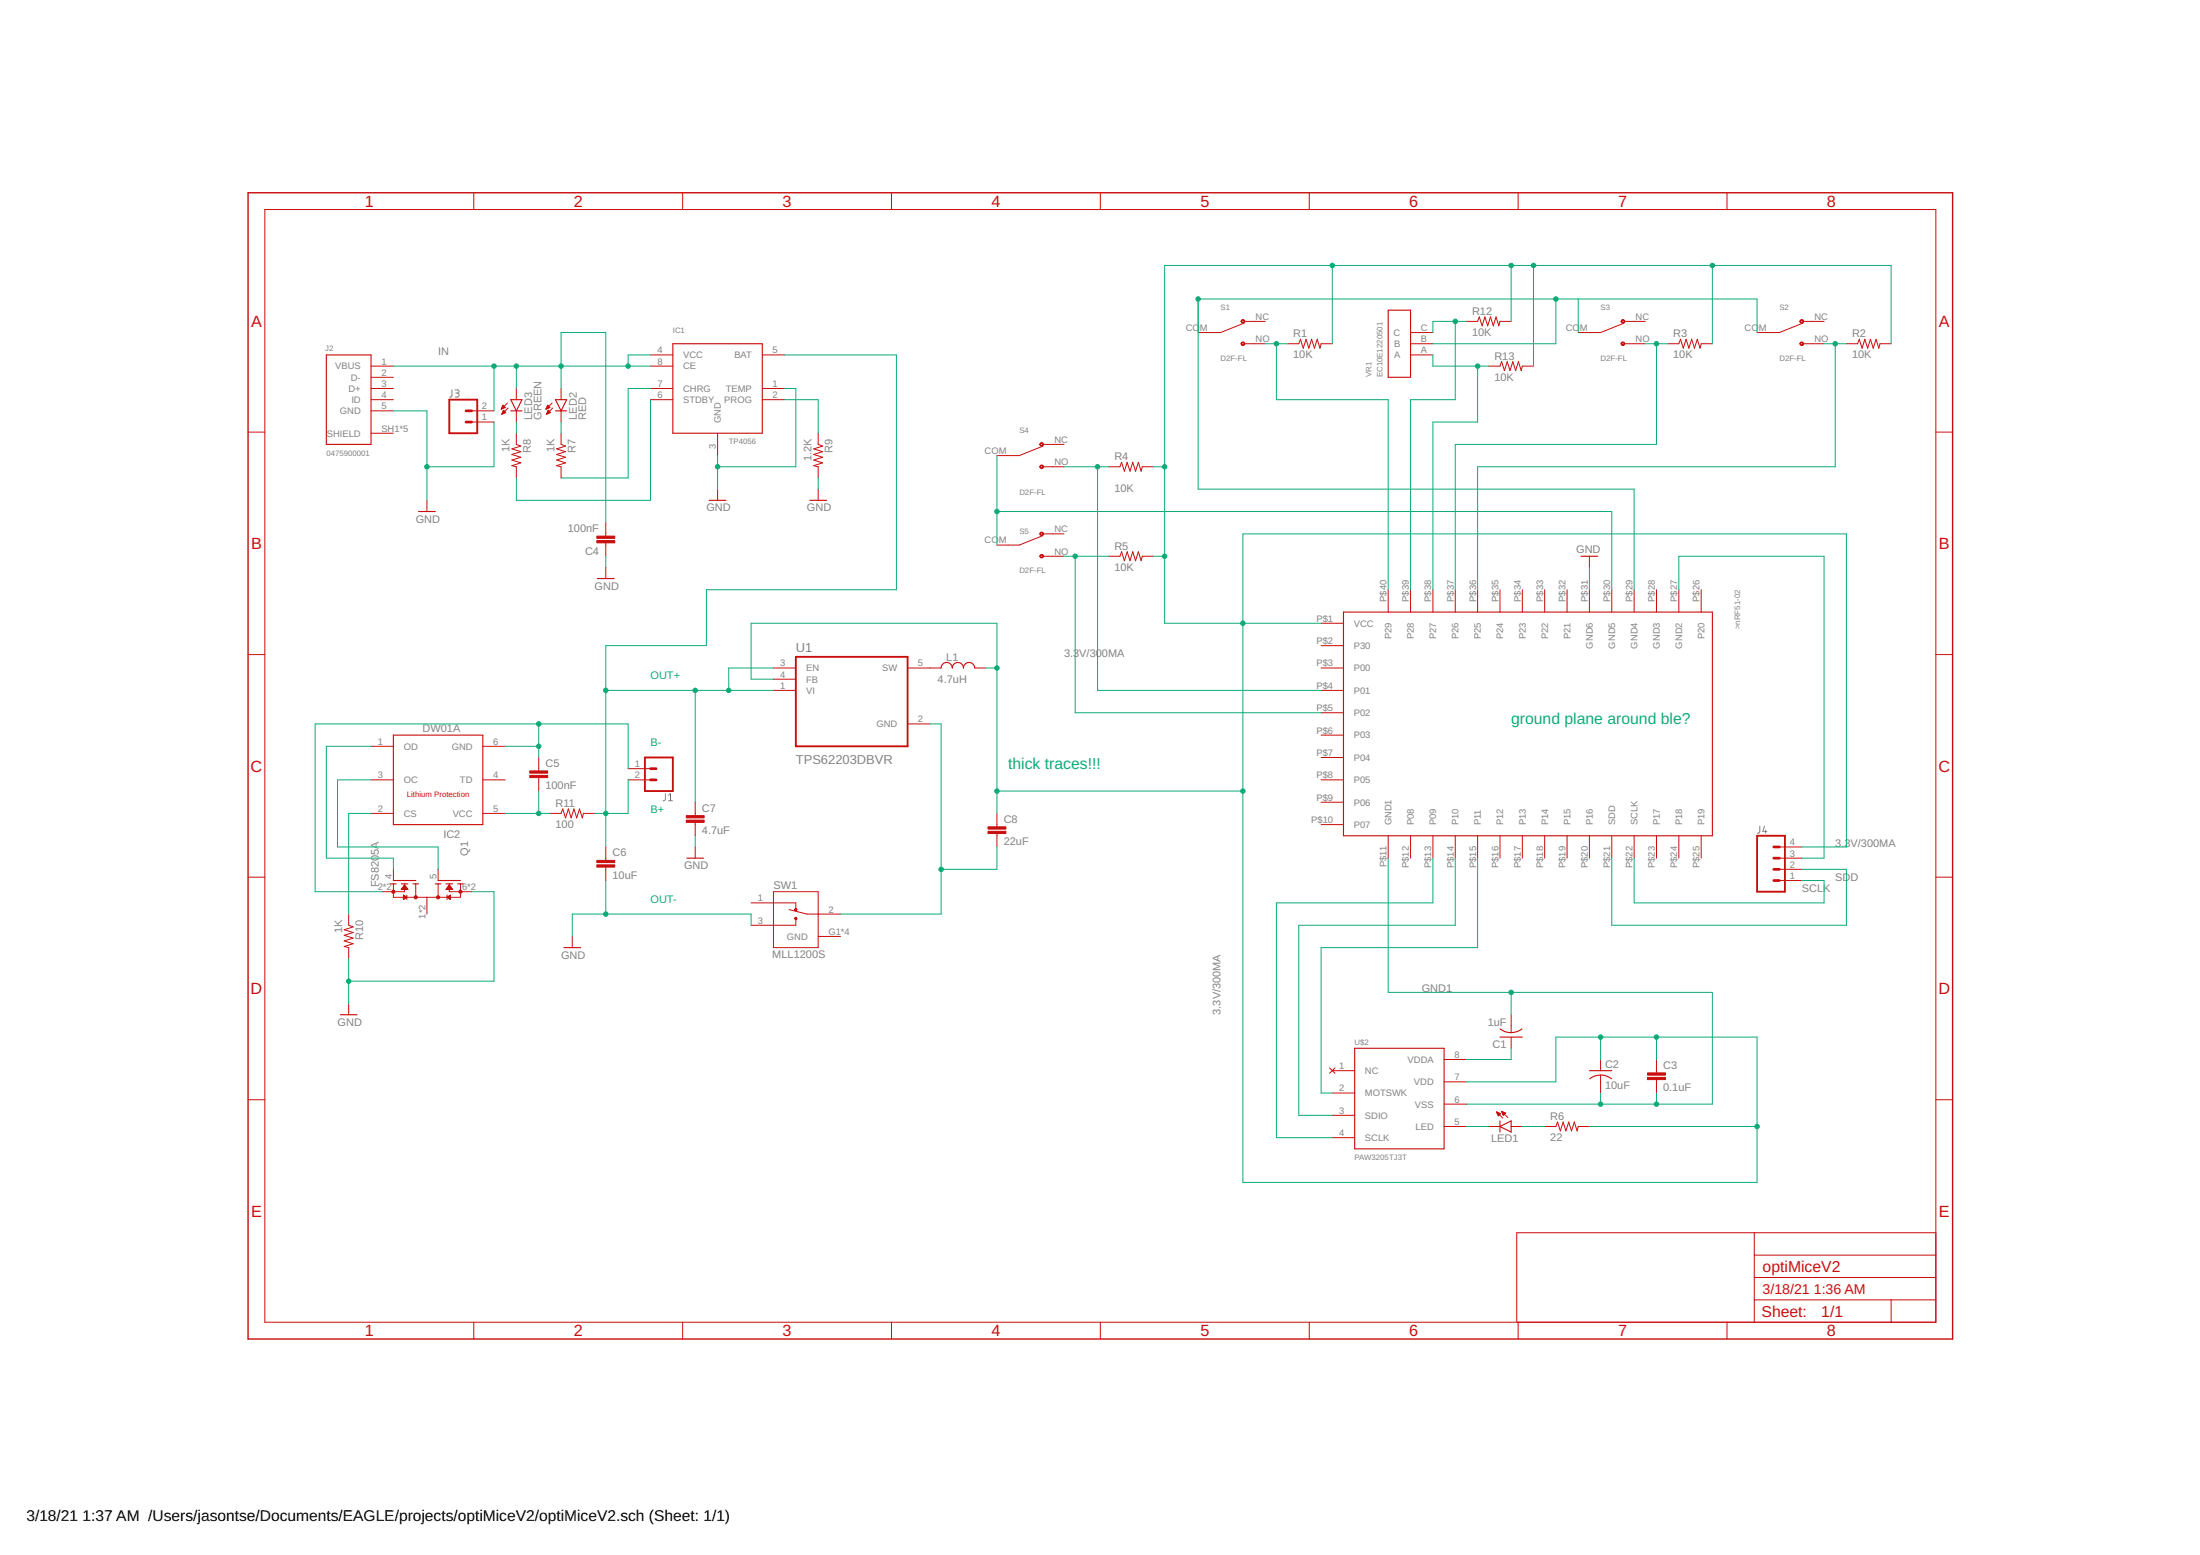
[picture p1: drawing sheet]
<svg xmlns="http://www.w3.org/2000/svg" width="500mm" height="353mm" viewBox="0 0 500 353" stroke-linecap="round" stroke-linejoin="round" font-family="sans-serif">
<path d="M102.7 88.5v1.5l-.5 .2M103.4 88.5h.5a.37 .37 0 0 1 .4 .4 .37 .37 0 0 1-.4 .4h-.3M103.9 89.3a.44 .44 0 0 1 .4 .4 .44 .44 0 0 1-.4 .5h-.5M151.2 180.2v1.4l-.5 .2M151.9 181.8h.9M151.9 180.6l.5-.4v1.6M399.9 187.6l-.1 1.4-.5 .2M400.9 187.6l-.3 1.2h.9M401.2 188.5v.7" fill="none" stroke="#808080" stroke-width=".23"/>
<g fill="none" stroke="#c90d0c" stroke-width=".23">
<path d="M60.2 47.6h379.7v252.7h-379.7zM107.7 43.8v3.8M155.1 43.8v3.8M202.6 43.8v3.8M250 43.8v3.8M297.5 43.8v3.8M345 43.8v3.8M392.4 43.8v3.8M282.7 73.4l-5.4 2.1h-5.1M282.8 78.1h4.7M282.8 73h4.7M292.6 78.1h2.5l.4-1.1 .6 2.1 .7-2.1 .6 2.1 .6-2.1 .7 2.1 .6-2.1 .6 2.1 .3-1h2.5"/>
<path d="M320.5 78.1h5.1M320.5 75.5h5.1M333.2 73h2.5l.4-1 .7 2 .6-2 .6 2 .7-2 .6 2 .6-2 .7 2 .2-1h2.6M369 73.4l-5.3 2.1h-5.1M369.1 78.1h4.7M369.1 73h4.7M378.9 78.1h2.6l.3-1.1 .7 2.1 .6-2.1 .7 2.1 .6-2.1 .6 2.1 .7-2.1 .6 2.1 .2-1h2.6M409.6 73.4l-5.3 2.1h-5.1M409.8 78.1h4.7M409.8 73h4.7M419.5 78.1h2.6l.4-1.1 .6 2.1 .6-2.1 .7 2.1 .6-2.1 .6 2.1 .7-2.1 .6 2.1 .3-1h2.5M56.4 98.1h3.8"/>
<path d="M84.3 88.2h5.1M84.3 90.8h5.1M84.3 83.1h5.1M84.3 85.7h5.1M84.3 93.3h5.1M84.3 98.4h5.1M107.2 93.3h5M107.2 95.8h5M113.9 92.9h.1M114 92.8h.3M114 92.6h.6M114.1 92.5h.7"/>
<path d="M114.1 94h.2M114.1 93.9h.4M114.1 92.4h.5M114.2 92.3h.3M114.2 93.7h.6M114.2 93.6h.6M114.2 92.2h.2M114.3 93.5h.4M114.3 92l.5 .5-.9 .4zM114.3 93.4h.3M114.4 93.2h.1M114.4 93.2l.5 .5-.9 .4z"/>
<path d="M115.3 91.5l-1.4 1.4M115.4 92.7l-1.4 1.4M117.3 88.2v2.6M117.3 93.3v2.5M117.3 98.4v2.5l1 .4-2 .6 2 .7-2 .6 2 .6-2 .7 2 .6-2 .6 1 .3v2.5M124.1 92.9h.1M124.1 92.8h.3M124.2 92.6h.5M124.2 92.5h.7M124.2 94h.2M124.3 93.9h.4M124.3 92.4h.5"/>
<path d="M124.3 92.3h.4M124.3 93.7h.7M124.4 92.2h.2M124.4 93.6h.6M124.4 92l.5 .5-.8 .4zM124.4 93.5h.5M124.5 93.4h.3M124.5 93.2h.1M124.6 93.2l.5 .5-.9 .4zM125.5 91.5l-1.4 1.4M125.6 92.7l-1.4 1.4M127.5 88.2v2.6"/>
<path d="M127.5 93.3v2.5M127.5 98.4v2.5l1 .4-2 .6 2 .7-2 .6 2 .6-2 .7 2 .6-2 .6 1 .3v2.5M147.8 88.2h5.1M147.8 90.8h5.1M147.8 80.6h5.1M147.8 83.1h5.1M163 98.4v5.1M173.2 88.2h5.1M173.2 90.8h5.1M173.2 80.6h5.1M185.9 98.4v2.5l1 .4-2 .6 2 .7-2 .6 2 .6-2 .7 2 .6-2 .6 1 .3v2.5M320.5 80.6h5.1"/>
<path d="M338.3 83.1h2.5l.4-1 .6 2.1 .7-2.1 .6 2.1 .6-2.1 .7 2.1 .6-2.1 .7 2.1 .2-1.1h2.5M439.9 98.1h3.8M97 113.6v2.6M137.6 118.7v3.1M163 111.1v2.5M185.9 111.1v2.5M236.9 101.3l-5.3 2.2h-5.1M237.1 106h4.7M237.1 100.9h4.7M251.9 106h2.6l.3-1 .7 2 .6-2 .7 2 .6-2 .6 2 .7-2 .6 2 .2-1h2.6M137.6 123.3v3M137.6 128.9v2.5"/>
<path d="M236.9 121.6l-5.3 2.2h-5.1M237.1 126.3h4.7M237.1 121.2h4.7M251.9 126.3h2.6l.3-1 .7 2 .6-2 .7 2 .6-2 .6 2 .7-2 .6 2 .2-1h2.6M315.4 133.9v5.1M320.5 133.9v5.1M325.6 133.9v5.1M330.7 133.9v5.1M335.7 133.9v5.1M340.8 133.9v5.1M345.9 133.9v5.1M351 133.9v5.1"/>
<path d="M356.1 133.9v5.1M361.1 126.3v2.6M361.1 133.9v5.1M366.2 133.9v5.1M371.3 133.9v5.1M376.4 133.9v5.1M381.5 133.9v5.1M386.5 133.9v5.1M56.4 148.7h3.8M175.7 151.7h5.1M175.7 156.8h5.1M175.7 154.2h5.1"/>
<path d="M206.2 151.7h7.6M221.5 151.7h2.5M300.2 141.5h5.1M300.2 146.6h5.1M300.2 151.7h5.1M300.2 156.8h5.1M439.9 148.7h3.8M84.3 177.1h5.1M84.3 169.5h5.1M109.7 177.1h5.1M109.7 169.5h5.1M122.4 172v3.1"/>
<path d="M122.4 176.6v3M142.7 177.1h5.1M142.7 174.6h5.1M206.2 164.4h5.1M300.2 161.9h5.1M300.2 166.9h5.1M300.2 172h5.1M300.2 177.1h5.1M56.4 199.2h3.8M84.3 184.7h5.1M89.4 197.4v2.6M99.5 197.4v2.6"/>
<path d="M109.7 184.7h5.1M124.9 184.7h2.6l.4-1 .6 2 .6-2 .7 2 .6-2 .6 2 .7-2 .6 2 .3-1h2.5M137.6 192.3v3.1M137.6 196.9v3.1M158 182.2v3M158 186.8v3M158 192.3v2.6M226.5 184.7v3.1M226.5 189.3v3M300.2 182.2h5.1M300.2 187.3h5.1M315.4 189.8v5.1"/>
<path d="M320.5 189.8v5.1M325.6 189.8v5.1M330.7 189.8v5.1M335.7 189.8v5.1M340.8 189.8v5.1M345.9 189.8v5.1M351 189.8v5.1M356.1 189.8v5.1M361.1 189.8v5.1M366.2 189.8v5.1M371.3 189.8v5.1M376.4 189.8v5.1"/>
<path d="M381.5 189.8v5.1M386.5 189.8v5.1M404.3 200h5.1M404.3 197.4h5.1M404.3 194.9h5.1M404.3 192.3h5.1M439.9 199.2h3.8M79.2 207.6v2.5l1 .4-2 .6 2 .7-2 .6 2 .6-2 .7 2 .6-2 .6 1 .3v2.5M89.4 200.7v3.1h15.2v-3.1M91.2 201.9h1.4M91.3 201.8h1.3M91.4 201.7h1.1"/>
<path d="M91.5 201.6h.9M91.6 201.4h.7M91.7 203.3l.7 .5-.7 .5zM91.7 204.2h.1M91.7 204.1h.2M91.7 204h.4M91.7 203.9h.6M91.7 203.7h.7M91.7 203.6h.5M91.7 203.5h.3M91.7 203.4h.1M91.7 201.3h.5"/>
<path d="M91.8 201.2h.3M91.9 201.1h.1M91.9 200.7v1.8h-5.1M91.9 201l.8 1h-1.5zM92.4 203.3v1M94.5 200.7v3.1M97 203.8v3.8M99.5 200.7v3.1M101.4 201.9h1.4M101.5 201.8h1.2M101.6 201.7h1M101.6 203.3v1"/>
<path d="M101.6 203.8l.7-.5v1zM101.6 203.7h.7M101.6 201.6h.9M101.7 203.9h.6M101.7 201.4h.7M101.8 203.6h.5M101.8 201.3h.5M101.9 204h.4M101.9 201.2h.4M102 203.5h.3M102 201.1h.2M102.1 204.1h.2"/>
<path d="M102.1 200.7v1.8h5.1M102.1 201l.7 1h-1.5zM102.2 203.4h.1M102.3 204.2h.1M130 212.7v2.5M170.7 205h10.1v1.3M175.7 202.5h10.2v12.7h-10.2zM179.3 206.6l4.1 1h7.6M180.8 208.9v1.2h-10.1M185.9 212.7h5.1M79.2 227.9v2.5M343.4 230.4v4.1"/>
<path d="M343.4 235.5v2.6M56.4 249.7h3.8M302.1 242.5l1.2 1.2M302.7 253.3h5.1M302.7 243.1h5.1M302.7 248.2h5.1M302.7 258.4h5.1M303.3 242.5l-1.2 1.2M328.1 255.8h5.1M328.1 250.7h5.1M328.1 245.7h5.1M328.1 240.6h5.1"/>
<path d="M338.3 255.8h2.5M340.1 252.5l1.4 1.4M340.1 252.5l.9 .4-.6 .5zM340.1 252.6h.1M340.1 252.7h.4M340.2 252.8h.6M340.2 252.9h.7M340.3 253.1h.5M340.3 253.2h.4M340.4 253.3h.2M341.2 252.4l1.4 1.4M341.2 252.4l.9 .4-.5 .5z"/>
<path d="M341.2 252.5h.2M341.3 252.6h.3M341.3 252.7h.6M341.4 252.8h.7M341.4 252.9h.5M341.5 253.1h.3M341.5 253.2h.2M343.4 255.8h2.5M351 255.8h2.5l.4-1 .6 2 .7-2 .6 2 .6-2 .7 2 .6-2 .7 2 .2-1h2.5M363.7 240.6v2.5M363.7 244.2v4M376.4 240.6v3"/>
<path d="M376.4 245.2v3M439.9 249.7h3.8M398.6 280v20.3M439.9 280h-95.3v20.3M398.6 295.2h41.3M398.6 290.1h41.3M398.6 285h41.3M429.7 295.2v5.1M107.7 300.3v3.8M155.1 300.3v3.8M202.6 300.3v3.8M250 300.3v3.8"/>
<path d="M297.5 300.3v3.8M345 300.3v3.8M392.4 300.3v3.8"/>
</g>
<g fill="#c90d0c" stroke="#c90d0c" stroke-width=".23">
<path d="M282.2 72.6a.41 .41 0 0 1 .6 .2 .41 .41 0 0 1-.3 .6 .41 .41 0 0 1-.5-.4h.2a.26 .26 0 0 1 .3-.3 .26 .26 0 0 1 .1 .4 .26 .26 0 0 1-.4 0l-.2-.1z" fill-rule="evenodd"/>
<path d="M282.2 77.7a.41 .41 0 0 1 .6 .2 .41 .41 0 0 1-.3 .6 .41 .41 0 0 1-.5-.4h.2a.26 .26 0 0 1 .3-.3 .26 .26 0 0 1 .1 .4 .26 .26 0 0 1-.4 0l-.2-.1z" fill-rule="evenodd"/>
<path d="M409 72.8a.41 .41 0 0 1 .7-.1 .41 .41 0 0 1-.2 .7 .41 .41 0 0 1-.5-.4h.1a.26 .26 0 0 1 .4-.3 .26 .26 0 0 1 .1 .4 .26 .26 0 0 1-.4 0l-.2-.1z" fill-rule="evenodd"/>
<path d="M409 77.9a.41 .41 0 0 1 .7-.1 .41 .41 0 0 1-.2 .6 .41 .41 0 0 1-.5-.3h.1a.26 .26 0 0 1 .4-.3 .26 .26 0 0 1 .1 .4 .26 .26 0 0 1-.4 0l-.2-.1z" fill-rule="evenodd"/>
<path d="M368.5 72.6a.41 .41 0 0 1 .6 .2 .41 .41 0 0 1-.3 .6 .41 .41 0 0 1-.5-.4h.2a.25 .25 0 0 1 .4-.2 .25 .25 0 0 1 0 .4 .25 .25 0 0 1-.4-.1l-.2-.1z" fill-rule="evenodd"/>
<path d="M368.5 77.7a.41 .41 0 0 1 .6 .2 .41 .41 0 0 1-.3 .6 .41 .41 0 0 1-.5-.4h.2a.25 .25 0 0 1 .4-.2 .25 .25 0 0 1 0 .4 .25 .25 0 0 1-.4-.1l-.2-.1z" fill-rule="evenodd"/>
<path d="M236.3 100.7a.41 .41 0 0 1 .7-.1 .41 .41 0 0 1-.2 .7 .41 .41 0 0 1-.5-.4h.1a.26 .26 0 0 1 .3-.3 .26 .26 0 0 1 .2 .4 .26 .26 0 0 1-.4 0l-.2-.1z" fill-rule="evenodd"/>
<path d="M236.3 105.8a.41 .41 0 0 1 .7-.1 .41 .41 0 0 1-.2 .7 .41 .41 0 0 1-.5-.4h.1a.26 .26 0 0 1 .3-.3 .26 .26 0 0 1 .2 .4 .26 .26 0 0 1-.4 0l-.2-.1z" fill-rule="evenodd"/>
<path d="M236.3 121.1a.41 .41 0 0 1 .7-.1 .41 .41 0 0 1-.2 .6 .41 .41 0 0 1-.5-.4h.1a.26 .26 0 0 1 .3-.2 .26 .26 0 0 1 .2 .3 .26 .26 0 0 1-.4 0l-.2-.1z" fill-rule="evenodd"/>
<path d="M236.3 126.1a.41 .41 0 0 1 .7-.1 .41 .41 0 0 1-.2 .7 .41 .41 0 0 1-.5-.4h.1a.26 .26 0 0 1 .3-.3 .26 .26 0 0 1 .2 .4 .26 .26 0 0 1-.4 0l-.2-.1z" fill-rule="evenodd"/>
<path d="M180.6 208.4l.3-.1 .1 .4-.3 .1-.1-.2 .3-.1-.1 .2-.2-.1z" fill-rule="evenodd"/>
<path d="M180.6 206.4h.4v.3h-.4v-.1l.2-.2 .2 .2-.2 .1-.2-.1z" fill-rule="evenodd"/>
<circle cx="89.4" cy="202.5" r=".36"/>
<circle cx="94.5" cy="203.8" r=".36"/>
<circle cx="104.6" cy="202.5" r=".36"/>
<circle cx="99.5" cy="203.8" r=".36"/>
</g>
<g fill="none" stroke="#c90d0c" stroke-width=".25">
<path d="M152.9 78.1h20.3v20.3h-20.3zM315.4 70.4h5.1v15.3h-5.1zM74.1 80.6h10.2v20.3h-10.2zM116.1 93.3h2.5M116.1 90.8h2.5l-1.3 2.5zM126.2 90.8h2.6l-1.3 2.5zM126.2 93.3h2.6M95.1 116.2h3.8M161.1 113.6h3.9M184 113.6h3.8M135.7 131.4h3.9M305.3 139h83.8v50.8h-83.8z"/>
<path d="M359.2 126.3h3.9M213.8 151.7a1.27 1.27 0 0 1 1.3-1.3 1.27 1.27 0 0 1 1.3 1.3 1.27 1.27 0 0 1 1.3-1.3 1.27 1.27 0 0 1 1.2 1.3 1.27 1.27 0 0 1 1.3-1.3 1.27 1.27 0 0 1 1.3 1.3M89.4 166.9h20.3v20.4h-20.3zM89.4 200h5.1M99.5 200h5.1M156.1 194.9h3.8M88.8 200.7h1.2M91.2 200.7h1.5M93.8 200.7h1.3M98.9 200.7h1.3M101.3 200.7h1.5M104 200.7h1.3"/>
<path d="M128.1 215.2h3.8M77.3 230.4h3.8M307.8 238.1h20.3v22.8h-20.3zM340.8 235.5h5.1M340.9 233.7a4 4 0 0 0 4.9 0M340.8 255.8l2.6-1.2v2.5zM340.8 254.6v2.5M361.1 243.1h5.1M361.2 245a4 4 0 0 1 5 0"/>
</g>
<g fill="#c90d0c" stroke="#c90d0c" stroke-width=".23">
<path d="M374.4 244.7h4v.5h-4z"/>
<path d="M374.4 243.6h4v.6h-4z"/>
<path d="M135.6 121.8h4.1v.5h-4.1z"/>
<path d="M135.6 122.8h4.1v.5h-4.1z"/>
<path d="M120.4 176.1h4v.5h-4z"/>
<path d="M120.4 175.1h4v.5h-4z"/>
<path d="M135.6 196.4h4.1v.5h-4.1z"/>
<path d="M135.6 195.4h4.1v.5h-4.1z"/>
<path d="M155.9 186.2h4.1v.6h-4.1z"/>
<path d="M155.9 185.2h4.1v.5h-4.1z"/>
<path d="M224.5 188.8h4.1v.5h-4.1z"/>
<path d="M224.5 187.8h4.1v.5h-4.1z"/>
</g>
<path d="M102.1 90.8h6.3v7.6h-6.3zM180.8 149.2h25.4v20.3h-25.4zM146.5 172h6.4v7.6h-6.4zM399.2 189.8h6.4v12.7h-6.4z" fill="none" stroke="#c90d0c" stroke-width=".42"/>
<path d="M105.9 93.3h1.3M105.9 95.8h1.3M147.8 177.1h1.3M147.8 174.6h1.3M403 194.9h1.3M403 197.4h1.3M403 200h1.3M403 192.3h1.3" fill="none" stroke="#c90d0c" stroke-width=".61"/>
<path d="M56.4 43.8h387.3v260.3h-387.3z" fill="none" stroke="#c90d0c" stroke-width=".32"/>
<g fill="none" stroke="#0dab76" stroke-width=".23">
<path d="M287.5 78.1h5.1M290 78.1v12.7h25.4v43.1M302.7 60.3v17.8M330.7 73v17.8h-10.2v43.1M333.2 73h-7.6v2.5M343.4 60.3v12.7M348.4 60.3v22.8M353.5 67.9v10.2h-27.9M358.6 67.9v7.6M373.8 78.1h5.1M376.4 78.1v22.8h-45.7v33M389.1 60.3v17.8"/>
<path d="M399.2 75.5v-7.6h-127v43.2h99.1v22.8M414.5 78.1h5M417 78.1v27.9h-81.3v27.9M429.7 78.1v-17.8h-165.1v81.2h35.6M89.4 83.1h58.4M89.4 93.3h7.6v20.3M112.2 95.8v10.2h-15.2M112.2 83.1v10.2M117.3 83.1v5.1M117.3 95.8v2.6M127.5 88.2v-12.7h10.1v43.2M127.5 95.8v2.6"/>
<path d="M147.8 88.2h-5.1v20.3h-15.2M147.8 80.6h-5.1v2.5M147.8 90.8v22.8h-30.5v-5.1M178.3 90.8h7.6v7.6M178.3 88.2h2.5v17.8h-17.8M178.3 80.6h25.4v53.3h-43.2v12.7h-22.9v45.7M325.6 80.6v2.5h12.7M335.7 83.1v12.7h-10.1v38.1M163 103.5v7.6M185.9 108.5v2.6M226.5 103.5v20.3M226.5 116.2h139.7v17.7"/>
<path d="M241.8 106h10.1M249.4 106v50.8h50.8M262.1 106h2.5M137.6 126.3v2.6M241.8 126.3h10.1M244.3 126.3v35.6h55.9M262.1 126.3h2.5M361.1 128.9v5M381.5 133.9v-7.6h33v68.6h-5.1M137.6 156.8h38.1M158 156.8v25.4M175.7 154.2h-5v-12.7h55.8v43.2"/>
<path d="M175.7 151.7h-10.1v5.1M224 151.7h2.5M84.3 169.5h-10.2v25.4h15.3v2.5M84.3 177.1h-7.6v15.2h22.8v5.1M114.8 169.5h7.6M122.4 164.4v7.6M122.4 179.6v5.1M142.7 174.6v-10.2h-71.1v38.1h15.2M142.7 177.1v7.6h-7.6M211.3 164.4h2.5v43.2h-22.8M226.5 179.6h55.9M84.3 184.7h-5.1v22.9"/>
<path d="M114.8 184.7h10.1M137.6 200v7.6M158 189.8v2.5M226.5 192.3v5.1h-12.7M315.4 194.9v30.5h73.7v25.3h-55.9M325.6 194.9v10.1h-35.6v53.4h12.7M330.7 194.9v15.2h-35.6v43.2h7.6M335.7 194.9v20.3h-35.5v33h2.5M366.2 194.9v15.2h53.3v-12.7h-10.1M371.3 194.9v10.1h43.2v-5h-5.1M409.4 192.3h10.1v-71.1h-137.1v147.3h116.8v-33h-45.7v10.2h-20.3M79.2 217.7v10.2"/>
<path d="M107.2 202.5h5v20.3h-33M170.7 210.1v-2.5h-40.7v5.1M343.4 238.1v2.5h-10.2M343.4 225.4v5M363.7 235.5v5.1M376.4 235.5v5.1M333.2 255.8h5.1M345.9 255.8h5.1M361.1 255.8h38.1M363.7 248.2v2.5M376.4 248.2v2.5"/>
</g>
<g fill="#0dab76" stroke="#0dab76" stroke-width=".23">
<circle cx="272.2" cy="67.9" r=".51"/>
<circle cx="353.5" cy="67.9" r=".51"/>
<circle cx="226.5" cy="116.2" r=".51"/>
<circle cx="290" cy="78.1" r=".51"/>
<circle cx="376.4" cy="78.1" r=".51"/>
<circle cx="417" cy="78.1" r=".51"/>
<circle cx="244.3" cy="126.3" r=".51"/>
<circle cx="249.4" cy="106" r=".51"/>
<circle cx="376.4" cy="250.7" r=".51"/>
<circle cx="363.7" cy="250.7" r=".51"/>
<circle cx="343.4" cy="225.4" r=".51"/>
<circle cx="127.5" cy="83.1" r=".51"/>
<circle cx="117.3" cy="83.1" r=".51"/>
<circle cx="112.2" cy="83.1" r=".51"/>
<circle cx="142.7" cy="83.1" r=".51"/>
<circle cx="163" cy="106" r=".51"/>
<circle cx="137.6" cy="207.6" r=".51"/>
<circle cx="79.2" cy="222.8" r=".51"/>
<circle cx="97" cy="106" r=".51"/>
<circle cx="122.4" cy="184.7" r=".51"/>
<circle cx="122.4" cy="169.5" r=".51"/>
<circle cx="122.4" cy="164.4" r=".51"/>
<circle cx="137.6" cy="184.7" r=".51"/>
<circle cx="137.6" cy="156.8" r=".51"/>
<circle cx="165.6" cy="156.8" r=".51"/>
<circle cx="158" cy="156.8" r=".51"/>
<circle cx="226.5" cy="179.6" r=".51"/>
<circle cx="226.5" cy="151.7" r=".51"/>
<circle cx="282.4" cy="141.5" r=".51"/>
<circle cx="264.6" cy="126.3" r=".51"/>
<circle cx="264.6" cy="106" r=".51"/>
<circle cx="302.7" cy="60.3" r=".51"/>
<circle cx="389.1" cy="60.3" r=".51"/>
<circle cx="363.7" cy="235.5" r=".51"/>
<circle cx="376.4" cy="235.5" r=".51"/>
<circle cx="399.2" cy="255.8" r=".51"/>
<circle cx="282.4" cy="179.6" r=".51"/>
<circle cx="343.4" cy="60.3" r=".51"/>
<circle cx="348.4" cy="60.3" r=".51"/>
<circle cx="213.8" cy="197.4" r=".51"/>
<circle cx="335.7" cy="83.1" r=".51"/>
<circle cx="330.7" cy="73" r=".51"/>
</g>
<g font-size="3.7" fill="#c90d0c">
<text x="82.9" y="47">1</text>
<text x="130.4" y="47">2</text>
<text x="177.8" y="47">3</text>
<text x="225.3" y="47">4</text>
<text x="272.7" y="47">5</text>
<text x="320.2" y="47">6</text>
<text x="367.7" y="47">7</text>
<text x="415.1" y="47">8</text>
<text x="57.1" y="74.1">A</text>
<text x="440.5" y="74.1">A</text>
<text x="57.1" y="124.7">B</text>
<text x="440.5" y="124.7">B</text>
<text x="56.9" y="175.2">C</text>
<text x="440.4" y="175.2">C</text>
<text x="56.9" y="225.8">D</text>
<text x="440.4" y="225.8">D</text>
<text x="57.1" y="276.3">E</text>
<text x="440.5" y="276.3">E</text>
<text x="82.9" y="303.5">1</text>
<text x="130.4" y="303.5">2</text>
<text x="177.8" y="303.5">3</text>
<text x="225.3" y="303.5">4</text>
<text x="272.7" y="303.5">5</text>
<text x="320.2" y="303.5">6</text>
<text x="367.7" y="303.5">7</text>
<text x="415.1" y="303.5">8</text>
</g>
<g font-size="3.6" fill="#0dab76">
<text x="343.4" y="164.4">ground plane around ble?</text>
<text x="229.1" y="174.6">thick traces!!!</text>
</g>
<g font-size="3.6" fill="#c90d0c">
<text x="400.5" y="288.8">optiMiceV2</text>
<text x="400.3" y="299.1">Sheet:</text>
<text x="413.8" y="299">1/1</text>
</g>
<g font-size="3.5">
<text x="6" y="345.4">3/18/21</text>
<text x="18.8" y="345.4">1:37 AM /Users/jasontse/Documents/EAGLE/projects/optiMiceV2/optiMiceV2.sch (Sheet: 1/1)</text>
</g>
<g font-size="3.2" fill="#c90d0c">
<text x="400.5" y="293.9">3/18/21</text>
<text x="412.1" y="293.9">1:36 AM</text>
</g>
<g font-size="2.9" fill="#808080">
<text x="180.8" y="148.2">U1</text>
<text x="180.8" y="173.5">TPS62203DBVR</text>
</g>
<g font-size="2.5" fill="#808080">
<text x="334.5" y="71.5">R12</text>
<text x="293.8" y="76.6">R1</text>
<text x="334.5" y="76.3">10K</text>
<text x="380.2" y="76.6">R3</text>
<text x="420.8" y="76.6">R2</text>
<text x="99.6" y="80.6">IN</text>
<text x="293.8" y="81.4">10K</text>
<text x="339.6" y="81.6">R13</text>
<text x="380.2" y="81.4">10K</text>
<text x="420.8" y="81.4">10K</text>
<text x="339.6" y="86.4">10K</text>
<text x="120.9" y="95.3" transform="rotate(-90 120.9 95.3)">LED3</text>
<text x="123" y="95.3" transform="rotate(-90 123 95.3)">GREEN</text>
<text x="131" y="95.3" transform="rotate(-90 131 95.3)">LED2</text>
<text x="133.2" y="95.3" transform="rotate(-90 133.2 95.3)">RED</text>
<text x="115.8" y="102.7" transform="rotate(-90 115.8 102.7)">1K</text>
<text x="120.6" y="102.8" transform="rotate(-90 120.6 102.8)">R8</text>
<text x="126" y="102.7" transform="rotate(-90 126 102.7)">1K</text>
<text x="130.8" y="102.8" transform="rotate(-90 130.8 102.8)">R7</text>
<text x="184.4" y="104.8" transform="rotate(-90 184.4 104.8)">1.2K</text>
<text x="189.2" y="102.8" transform="rotate(-90 189.2 102.8)">R9</text>
<text x="253.2" y="104.5">R4</text>
<text x="253.2" y="111.8">10K</text>
<text x="94.5" y="118.7">GND</text>
<text x="160.5" y="116.2">GND</text>
<text x="183.4" y="116.2">GND</text>
<text x="129" y="120.9">100nF</text>
<text x="132.9" y="125.9">C4</text>
<text x="253.2" y="124.8">R5</text>
<text x="358.1" y="125.6">GND</text>
<text x="253.2" y="129.6">10K</text>
<text x="135.1" y="133.9">GND</text>
<text x="241.8" y="149.2">3.3V/300MA</text>
<text x="213.1" y="155.1">4.7uH</text>
<text x="215" y="150.1">L1</text>
<text x="96" y="166.2">DW01A</text>
<text x="123.9" y="179.3">100nF</text>
<text x="123.9" y="174.2">C5</text>
<text x="126.2" y="183.2">R11</text>
<text x="159.5" y="184.3">C7</text>
<text x="100.7" y="190.3">IC2</text>
<text x="126.2" y="188">100</text>
<text x="159.5" y="189.4">4.7uF</text>
<text x="228.1" y="192">22uF</text>
<text x="228.1" y="186.9">C8</text>
<text x="86.1" y="194.1" transform="rotate(-90 86.1 194.1)">5A</text>
<text x="106.4" y="194.4" transform="rotate(-90 106.4 194.4)">Q1</text>
<text x="139.2" y="194.5">C6</text>
<text x="155.4" y="197.4">GND</text>
<text x="417" y="192.3">3.3V/300MA</text>
<text x="86.1" y="201.5" transform="rotate(-90 86.1 201.5)">FS820</text>
<text x="139.2" y="199.6">10uF</text>
<text x="175.7" y="202">SW1</text>
<text x="409.4" y="202.5">SCLK</text>
<text x="417" y="200">SDD</text>
<text x="77.7" y="211.9" transform="rotate(-90 77.7 211.9)">1K</text>
<text x="82.5" y="213.4" transform="rotate(-90 82.5 213.4)">R10</text>
<text x="127.5" y="217.7">GND</text>
<text x="175.5" y="217.5">MLL1200S</text>
<text x="323" y="225.4">GND1</text>
<text x="76.7" y="233">GND</text>
<text x="277.3" y="230.4" transform="rotate(-90 277.3 230.4)">3.3V/300MA</text>
<text x="338" y="233.1">1uF</text>
<text x="339.1" y="237.9">C1</text>
<text x="364.7" y="242.5">C2</text>
<text x="377.9" y="242.8">C3</text>
<text x="364.7" y="247.3">10uF</text>
<text x="377.9" y="247.8">0.1uF</text>
<text x="352.3" y="254.3">R6</text>
<text x="338.8" y="259.4">LED1</text>
<text x="352.3" y="259.1">22</text>
</g>
<g font-size="2.5" fill="#0dab76">
<text x="147.8" y="154.2">OUT+</text>
<text x="147.8" y="169.5">B-</text>
<text x="147.8" y="184.7">B+</text>
<text x="147.8" y="205">OUT-</text>
</g>
<g font-size="2.1" fill="#808080">
<text x="269.4" y="75.2">CO</text>
<text x="272.6" y="75.2">M</text>
<text x="285.3" y="72.6">NC</text>
<text x="285.3" y="77.7">NO</text>
<text x="316.6" y="76.3">C</text>
<text x="322.8" y="77.7">B</text>
<text x="322.8" y="75.2">C</text>
<text x="355.8" y="75.2">CO</text>
<text x="359" y="75.2">M</text>
<text x="371.7" y="72.6">NC</text>
<text x="371.7" y="77.7">NO</text>
<text x="396.4" y="75.2">CO</text>
<text x="399.6" y="75.2">M</text>
<text x="412.3" y="72.6">NC</text>
<text x="412.3" y="77.7">NO</text>
<text x="76.2" y="83.9">VBUS</text>
<text x="86.6" y="82.8">1</text>
<text x="149.4" y="80.2">4</text>
<text x="149.4" y="82.8">8</text>
<text x="155.2" y="81.4">VCC</text>
<text x="155.2" y="83.9">CE</text>
<text x="166.9" y="81.4">BAT</text>
<text x="175.5" y="80.2">5</text>
<text x="316.8" y="81.4">A</text>
<text x="316.8" y="78.8">B</text>
<text x="322.8" y="80.2">A</text>
<text x="79.2" y="89">D+</text>
<text x="79.7" y="86.4">D-</text>
<text x="86.6" y="85.3">2</text>
<text x="86.6" y="87.9">3</text>
<text x="149.4" y="87.9">7</text>
<text x="155.2" y="89">CHRG</text>
<text x="164.9" y="89">TEMP</text>
<text x="175.5" y="87.9">1</text>
<text x="77.2" y="94.1">GND</text>
<text x="79.8" y="91.5">ID</text>
<text x="86.6" y="90.4">4</text>
<text x="86.6" y="92.9">5</text>
<text x="109.5" y="95.5">1</text>
<text x="109.5" y="92.9">2</text>
<text x="149.4" y="90.4">6</text>
<text x="155.2" y="91.5">STDBY</text>
<text x="164.6" y="91.5">PROG</text>
<text x="175.5" y="90.4">2</text>
<text x="74.3" y="99.1">SHIELD</text>
<text x="86.6" y="98">SH1*5</text>
<text x="162.7" y="101.9" transform="rotate(-90 162.7 101.9)">3</text>
<text x="163.8" y="96" transform="rotate(-90 163.8 96)">GND</text>
<text x="239.6" y="100.6">NC</text>
<text x="223.7" y="103.1">COM</text>
<text x="239.6" y="105.6">NO</text>
<text x="223.7" y="123.4">CO</text>
<text x="226.9" y="123.4">M</text>
<text x="239.6" y="120.9">NC</text>
<text x="239.6" y="126">NO</text>
<text x="315.1" y="136.7" transform="rotate(-90 315.1 136.7)">P$40</text>
<text x="320.1" y="136.7" transform="rotate(-90 320.1 136.7)">P$39</text>
<text x="325.2" y="136.7" transform="rotate(-90 325.2 136.7)">P$38</text>
<text x="330.3" y="136.7" transform="rotate(-90 330.3 136.7)">P$37</text>
<text x="335.4" y="136.7" transform="rotate(-90 335.4 136.7)">P$36</text>
<text x="340.5" y="136.7" transform="rotate(-90 340.5 136.7)">P$35</text>
<text x="345.5" y="136.7" transform="rotate(-90 345.5 136.7)">P$34</text>
<text x="350.6" y="136.7" transform="rotate(-90 350.6 136.7)">P$33</text>
<text x="355.7" y="136.7" transform="rotate(-90 355.7 136.7)">P$32</text>
<text x="360.8" y="136.7" transform="rotate(-90 360.8 136.7)">P$31</text>
<text x="365.9" y="136.7" transform="rotate(-90 365.9 136.7)">P$30</text>
<text x="370.9" y="136.7" transform="rotate(-90 370.9 136.7)">P$29</text>
<text x="376" y="136.7" transform="rotate(-90 376 136.7)">P$28</text>
<text x="381.1" y="136.7" transform="rotate(-90 381.1 136.7)">P$27</text>
<text x="386.2" y="136.7" transform="rotate(-90 386.2 136.7)">P$26</text>
<text x="299.1" y="141.2">P$1</text>
<text x="307.6" y="142.3">VCC</text>
<text x="299.1" y="146.3">P$2</text>
<text x="307.6" y="147.4">P30</text>
<text x="316.2" y="145.2" transform="rotate(-90 316.2 145.2)">P29</text>
<text x="321.3" y="145.2" transform="rotate(-90 321.3 145.2)">P28</text>
<text x="326.3" y="145.2" transform="rotate(-90 326.3 145.2)">P27</text>
<text x="331.4" y="145.2" transform="rotate(-90 331.4 145.2)">P26</text>
<text x="336.5" y="145.2" transform="rotate(-90 336.5 145.2)">P25</text>
<text x="341.6" y="145.2" transform="rotate(-90 341.6 145.2)">P24</text>
<text x="346.7" y="145.2" transform="rotate(-90 346.7 145.2)">P23</text>
<text x="351.7" y="145.2" transform="rotate(-90 351.7 145.2)">P22</text>
<text x="356.8" y="145.2" transform="rotate(-90 356.8 145.2)">P21</text>
<text x="361.9" y="147.3" transform="rotate(-90 361.9 147.3)">GND6</text>
<text x="367" y="147.3" transform="rotate(-90 367 147.3)">GND5</text>
<text x="372.1" y="147.3" transform="rotate(-90 372.1 147.3)">GND4</text>
<text x="377.1" y="147.3" transform="rotate(-90 377.1 147.3)">GND3</text>
<text x="382.2" y="147.3" transform="rotate(-90 382.2 147.3)">GND2</text>
<text x="387.3" y="145.2" transform="rotate(-90 387.3 145.2)">P20</text>
<text x="177.3" y="151.4">3</text>
<text x="177.3" y="153.9">4</text>
<text x="183.2" y="152.5">EN</text>
<text x="183.2" y="155">FB</text>
<text x="200.4" y="152.5">SW</text>
<text x="208.6" y="151.4">5</text>
<text x="299.1" y="151.4">P$3</text>
<text x="307.6" y="152.5">P00</text>
<text x="177.3" y="156.4">1</text>
<text x="183.2" y="157.5">VI</text>
<text x="299.1" y="156.4">P$4</text>
<text x="299.1" y="161.5">P$5</text>
<text x="307.6" y="157.5">P01</text>
<text x="199.1" y="165.2">GND</text>
<text x="208.6" y="164.1">2</text>
<text x="299.1" y="166.6">P$6</text>
<text x="307.6" y="162.6">P02</text>
<text x="307.6" y="167.7">P03</text>
<text x="85.9" y="169.1">1</text>
<text x="91.7" y="170.2">OD</text>
<text x="102.6" y="170.2">GND</text>
<text x="112" y="169.1">6</text>
<text x="299.1" y="171.7">P$7</text>
<text x="307.6" y="172.8">P04</text>
<text x="85.9" y="176.7">3</text>
<text x="91.7" y="177.9">OC</text>
<text x="104.5" y="177.9">TD</text>
<text x="112" y="176.7">4</text>
<text x="144.3" y="174.2">1</text>
<text x="144.3" y="176.7">2</text>
<text x="299.1" y="176.7">P$8</text>
<text x="307.6" y="177.9">P05</text>
<text x="85.9" y="184.4">2</text>
<text x="91.7" y="185.5">CS</text>
<text x="102.9" y="185.5">VCC</text>
<text x="112" y="184.4">5</text>
<text x="299.1" y="181.8">P$9</text>
<text x="307.6" y="182.9">P06</text>
<text x="297.9" y="186.9">P$10</text>
<text x="307.6" y="188">P07</text>
<text x="316.2" y="187.5" transform="rotate(-90 316.2 187.5)">GND1</text>
<text x="321.3" y="187.5" transform="rotate(-90 321.3 187.5)">P08</text>
<text x="326.3" y="187.5" transform="rotate(-90 326.3 187.5)">P09</text>
<text x="331.4" y="187.5" transform="rotate(-90 331.4 187.5)">P10</text>
<text x="336.5" y="187.5" transform="rotate(-90 336.5 187.5)">P11</text>
<text x="341.6" y="187.5" transform="rotate(-90 341.6 187.5)">P12</text>
<text x="346.7" y="187.5" transform="rotate(-90 346.7 187.5)">P13</text>
<text x="351.7" y="187.5" transform="rotate(-90 351.7 187.5)">P14</text>
<text x="356.8" y="187.5" transform="rotate(-90 356.8 187.5)">P15</text>
<text x="361.9" y="187.5" transform="rotate(-90 361.9 187.5)">P16</text>
<text x="367" y="187.5" transform="rotate(-90 367 187.5)">SDD</text>
<text x="372.1" y="187.5" transform="rotate(-90 372.1 187.5)">SCLK</text>
<text x="377.1" y="187.5" transform="rotate(-90 377.1 187.5)">P17</text>
<text x="382.2" y="187.5" transform="rotate(-90 382.2 187.5)">P18</text>
<text x="387.3" y="187.5" transform="rotate(-90 387.3 187.5)">P19</text>
<text x="406.7" y="192">4</text>
<text x="315.1" y="197" transform="rotate(-90 315.1 197)">P$11</text>
<text x="320.1" y="197.1" transform="rotate(-90 320.1 197.1)">P$12</text>
<text x="325.2" y="197.1" transform="rotate(-90 325.2 197.1)">P$13</text>
<text x="330.3" y="197.1" transform="rotate(-90 330.3 197.1)">P$14</text>
<text x="335.4" y="197.1" transform="rotate(-90 335.4 197.1)">P$15</text>
<text x="340.5" y="197.1" transform="rotate(-90 340.5 197.1)">P$16</text>
<text x="345.5" y="197.1" transform="rotate(-90 345.5 197.1)">P$17</text>
<text x="350.6" y="197.1" transform="rotate(-90 350.6 197.1)">P$18</text>
<text x="355.7" y="197.1" transform="rotate(-90 355.7 197.1)">P$19</text>
<text x="360.8" y="197.1" transform="rotate(-90 360.8 197.1)">P$20</text>
<text x="365.9" y="197.1" transform="rotate(-90 365.9 197.1)">P$21</text>
<text x="370.9" y="197.1" transform="rotate(-90 370.9 197.1)">P$22</text>
<text x="376" y="197.1" transform="rotate(-90 376 197.1)">P$23</text>
<text x="381.1" y="197.1" transform="rotate(-90 381.1 197.1)">P$24</text>
<text x="386.2" y="197.1" transform="rotate(-90 386.2 197.1)">P$25</text>
<text x="406.7" y="197.1">2</text>
<text x="406.7" y="194.5">3</text>
<text x="85.8" y="202.1">2*2</text>
<text x="89" y="199.6" transform="rotate(-90 89 199.6)">4</text>
<text x="99.2" y="199.6" transform="rotate(-90 99.2 199.6)">5</text>
<text x="105" y="202.1">6*2</text>
<text x="406.7" y="199.6">1</text>
<text x="96.7" y="208.6" transform="rotate(-90 96.7 208.6)">1*2</text>
<text x="172.2" y="204.7">1</text>
<text x="172.2" y="209.8">3</text>
<text x="188.2" y="207.2">2</text>
<text x="178.8" y="213.4">GND</text>
<text x="188.2" y="212.3">G1*4</text>
<text x="304.3" y="242.8">1</text>
<text x="310.1" y="243.9">NC</text>
<text x="319.8" y="241.4">VDDA</text>
<text x="330.5" y="245.3">7</text>
<text x="330.5" y="240.2">8</text>
<text x="304.3" y="247.9">2</text>
<text x="310.1" y="249">MOTSWK</text>
<text x="321.3" y="246.4">VDD</text>
<text x="321.5" y="251.5">VSS</text>
<text x="330.5" y="250.4">6</text>
<text x="304.3" y="252.9">3</text>
<text x="310.1" y="254.1">SDIO</text>
<text x="321.6" y="256.6">LED</text>
<text x="330.5" y="255.5">5</text>
<text x="304.3" y="258">4</text>
<text x="310.1" y="259.1">SCLK</text>
</g>
<g font-size="1.8" fill="#808080">
<text x="277.3" y="70.4">S1</text>
<text x="363.7" y="70.4">S3</text>
<text x="404.3" y="70.4">S2</text>
<text x="152.9" y="75.5">IC1</text>
<text x="73.9" y="79.8">J2</text>
<text x="277.3" y="81.9">D2F-FL</text>
<text x="363.7" y="81.9">D2F-FL</text>
<text x="404.3" y="81.9">D2F-FL</text>
<text x="311.6" y="85.7" transform="rotate(-90 311.6 85.7)">VR1</text>
<text x="314.1" y="85.7" transform="rotate(-90 314.1 85.7)">EC10E1220501</text>
<text x="165.6" y="100.9">TP4056</text>
<text x="231.6" y="98.4">S4</text>
<text x="74.2" y="103.5">0475900001</text>
<text x="231.6" y="112.3">D2F-FL</text>
<text x="231.6" y="121.2">S5</text>
<text x="231.6" y="130.1">D2F-FL</text>
<text x="395.4" y="142.9" transform="rotate(-90 395.4 142.9)">&gt;nRF51-02</text>
<text x="307.8" y="237.4">U$2</text>
<text x="307.8" y="263.4">PAW3205TJ3T</text>
</g>
<text font-size="1.8" fill="#c90d0c" x="92.4" y="180.9">Lithium Protection</text>
</svg>
